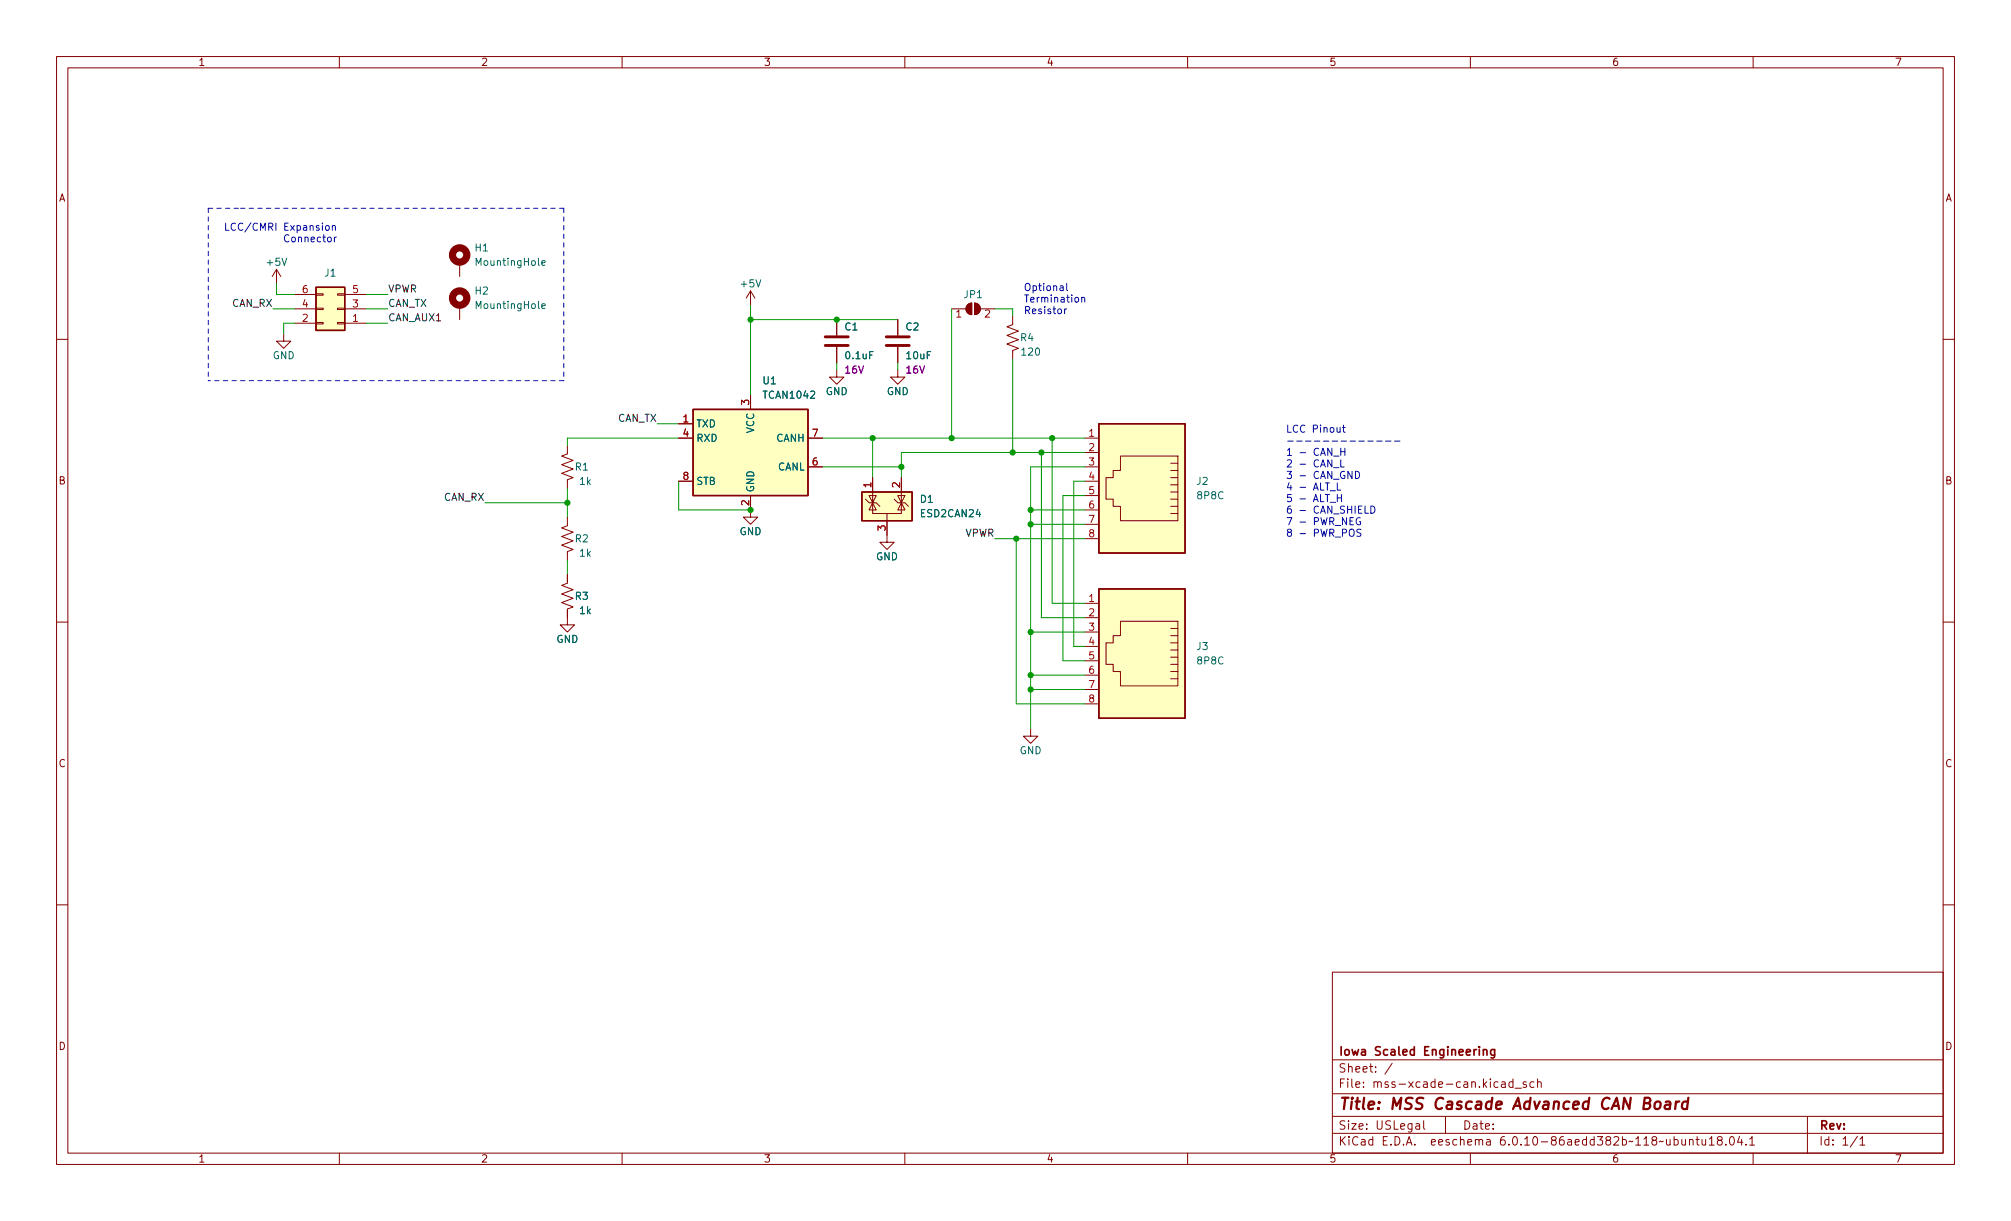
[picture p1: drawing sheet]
<svg xmlns="http://www.w3.org/2000/svg" width="356mm" height="216mm" viewBox="0 0 356 216" stroke-linecap="round" stroke-linejoin="round" font-family="sans-serif">
<g fill="none" stroke="#840000" stroke-width=".18">
<path d="M10 10h335.6v195.9h-335.6zM12 12h331.6v191.9h-331.6zM60 10v2M110 10v2M160 10v2M210 10v2M260 10v2M310 10v2M10 60h2M48.9 47.6l-.8 1.3M48.9 47.6v2.6M48.9 47.6l.8 1.3"/>
<path d="M50.2 59.1v1.2h-1.3l1.3 1.3 1.2-1.3h-1.2M52.1 54.6h3.8M52.1 57.2h3.8M52.1 52.1h3.8M55.9 51.9h1.2v.3h-1.2zM55.9 54.5h1.2v.2h-1.2zM55.9 57h1.2v.3h-1.2zM59.7 51.9h1.3v.3h-1.3zM59.7 54.5h1.3v.2h-1.3zM59.7 57h1.3v.3h-1.3zM61 54.6h3.8M61 57.2h3.8"/>
<path d="M61 52.1h3.8M81.3 46.4v2.5M81.3 54v2.5M132.7 51.4l-.7 1.3M132.7 51.4v2.6M132.7 51.4l.8 1.3M148 56.5v2.8M158.7 56.5v2.8M168.3 54.6h2.5M171.1 53.9l.7-.3v2a1.02 1.02 0 0 1-.9-.6 1.02 1.02 0 0 1 .2-1.1zM172.3 53.6v2M172.3 53.6a1.02 1.02 0 0 1 1.1 1 1.02 1.02 0 0 1-1.1 1"/>
<path d="M173.4 54.6h2.5M179.1 55.9v1.5l-1 .4 2 .7-2 .8 2 .8-2 .7 2 .8-1 .4v1.5M343.6 60h2M100.3 78.7v1.6l-1 .3 2 .8-2 .8 2 .7-2 .8 2 .8-1 .3v1.6M120 74.9h2.6M120 77.5h2.6M132.7 69.9v2.5M142.9 77.5h2.5M148 65.4v1.3h1.2l-1.2 1.2-1.3-1.2h1.3M148 61.3v2.8M158.7 65.4v1.3h1.3l-1.3 1.2-1.2-1.2h1.2M158.7 61.3v2.8"/>
<path d="M191.8 77.5h2.5M100.3 91.4v1.6l-1 .3 2 .8-2 .8 2 .7-2 .8 2 .8-1 .3v1.6M120 85.1h2.6M132.7 87.6v3.8h1.3l-1.3 1.3-1.3-1.3h1.3M142.9 82.6h2.5M153 88.3l.7 .6h1.2l.7 .6M154.3 88.9v1.9h5.1v-1.9M154.3 88.9l.6 1.3h-1.2zM154.3 88.3v.6l.6-1.3h-1.2l.6 1.3M154.3 84.5v4.4M156.8 90.8v5.1h1.3l-1.3 1.3-1.2-1.3h1.2M158.1 88.3l.6 .6h1.3l.7 .6"/>
<path d="M158.7 87.6h1.3l-.6 1.3zM159.4 88.9l.6 1.3h-1.3zM159.4 84.5v4.4M191.8 82.6h2.5M191.8 85.1h2.5M191.8 80h2.5M191.8 87.6h2.5M191.8 90.2h2.5M191.8 92.7h2.5M191.8 95.3h2.5M198.1 80.6h10.2v11.5h-10.2v-2.6h-1.3v-1.2h-1.2v-3.8h1.2v-1.3h1.3zM207 81.9h1.3"/>
<path d="M207 83.2h1.3M207 84.5h1.3M207 85.7h1.3M207 87h1.3M207 88.3h1.3M207 89.5h1.3M207 90.8h1.3M10 110h2M100.3 101.6v1.5l-1 .4 2 .8-2 .7 2 .8-2 .8 2 .7-1 .4v2.8h1.3l-1.3 1.3-1.2-1.3h1.2M191.8 106.7h2.5M191.8 109.2h2.5M191.8 111.8h2.5"/>
<path d="M191.8 114.3h2.5M191.8 116.8h2.5M191.8 119.4h2.5M198.1 109.9h10.2v11.4h-10.2v-2.6h-1.3v-1.2h-1.2v-3.8h1.2v-1.3h1.3zM207 111.1h1.3M207 112.4h1.3M207 113.7h1.3M207 114.9h1.3M207 116.2h1.3M207 117.5h1.3M207 118.7h1.3M343.6 110h2"/>
<path d="M182.2 128.9v1.3h1.3l-1.3 1.2-1.2-1.2h1.2M191.8 121.9h2.5M191.8 124.5h2.5M207 120h1.3M10 160h2M343.6 160h2M235.6 171.9h108v32h-108zM235.6 197.4h108M235.6 193.4h108M235.6 187.4h108M246.2 188l-1.3 1.9M250.4 198.7h.6v1"/>
<path d="M251 199l-.5 .1a.29 .29 0 0 0-.2 .3 .29 .29 0 0 0 .2 .3l.5-.1M251.7 198.2v1.3l.3 .2M255.6 197.4v3M265.5 191.4h.6l.1 .9M266.2 191.6l-.5 .1a.29 .29 0 0 0-.2 .3 .29 .29 0 0 0 .2 .3l.5-.1M267.5 191.4l-.4-.1-.3 .3v.4l.2 .2h.5M267.5 190.8v1.5M267.9 192.4h1.1M269.9 191.4l-.4-.1-.2 .2 .1 .2 .5 .2v.3h-.6M271.2 191.4l-.4-.1-.3 .3v.4l.2 .2h.5M271.9 191.4l.2-.1 .4 .1v.9M271.9 190.8v1.5"/>
<path d="M319.6 197.4v6.5M60 203.9v2M110 203.9v2M160 203.9v2M210 203.9v2M235.6 200.4h108M260 203.9v2M297.4 201.5l.1 .9 .3 .1 .2-.2M298 201.5v1M298.7 201.6l.3-.1h.3l.1 1M298.7 201.5v1M299.9 201.5h.6"/>
<path d="M300.1 201v1.3l.4 .2M301 201.5v.9l.4 .1 .2-.2M301.6 201.5v1M302.2 201.4l.5-.4v1.5M302.2 202.5h.9M304 201.6l-.3-.3v-.2l.3-.1h.4l.1 .3v.2l-.7 .2-.1 .2v.4l.3 .2h.2l.3-.3v-.4l-.3-.2M305.2 202.3v.2M306 201.1l.2-.1a.8 .8 0 0 1 .5 .7 .8 .8 0 0 1-.5 .8l-.2-.2-.2-.4zM307.6 200.9l-.4 1.1h1M308 201.5v1M308.7 202.3v.2M309.4 201.4l.4-.4v1.5"/>
<path d="M309.4 202.5h.8M310 203.9v2M328.5 200.9l-1.3 1.9M328.9 201.4l.4-.4v1.5M328.9 202.5h.8"/>
</g>
<path d="M292.7 195a.52 .52 0 0 1 .6-.2 .52 .52 0 0 1 .4 .4l-.1 .5a.55 .55 0 0 1-.5 .4 .55 .55 0 0 1-.6-.4zM294.6 194.9l.2-.1 .5 .1v1.2M295.4 195.2l-.7 .1a.4 .4 0 0 0-.4 .4 .4 .4 0 0 0 .3 .4l.7-.1M296.4 194.8l-.2 1.3M296.9 194.8l-.3 .1-.3 .3M298.5 194.9a.66 .66 0 0 0-1 .3l-.1 .5 .2 .3 .1 .1 .6-.1M298.6 194.1l-.3 2" fill="none" stroke="#840000" stroke-width=".4"/>
<path d="M262.3 185.7l.2-.1 .4 .1v.9M262.3 185.6v1M264.3 185.6v1.2l-.3 .3-.3-.1M264.3 185.7l-.4-.1-.3 .3v.4l.1 .2h.6" fill="none" stroke="#840000" stroke-width=".3"/>
<g fill="#840000" stroke="#840000" stroke-width=".18">
<path d="M171.1 53.9l.7-.3v2a1.02 1.02 0 0 1-.9-.6 1.02 1.02 0 0 1 .2-1.1z"/>
<path d="M172.3 53.6a1.02 1.02 0 0 1 1.1 1 1.02 1.02 0 0 1-1.1 1z"/>
</g>
<g fill="#ffffc2" stroke="#ffffc2" stroke-width=".18">
<path d="M194.3 104.1h15.2v22.9h-15.2z"/>
<path d="M55.9 50.8h5.1v7.6h-5.1z"/>
<path d="M122.6 72.4h20.3v15.2h-20.3z"/>
<path d="M194.3 74.9h15.2v22.9h-15.2z"/>
<path d="M152.4 87h8.9v5.1h-8.9z"/>
</g>
<path d="M55.9 50.8h5.1v7.6h-5.1zM122.6 72.4h20.3v15.2h-20.3zM194.3 74.9h15.2v22.9h-15.2zM152.4 87h8.9v5.1h-8.9zM194.3 104.1h15.2v22.9h-15.2z" fill="none" stroke="#840000" stroke-width=".25"/>
<g fill="none" stroke="#840000" stroke-width="1.3">
<circle cx="81.3" cy="52.7" r="1.27"/>
<circle cx="81.3" cy="45.1" r="1.27"/>
</g>
<path d="M95.8 54.1l.6-.1v-.2l-.4-.1-.2 .2 .1 .6h.5M95.8 46.5l.6-.1v-.3h-.4l-.2 .2 .1 .6h.5" fill="none" stroke="#006464" stroke-width=".18"/>
<path d="M145.9 59.6h4.1M156.7 59.6h4.1M145.9 61.1h4.1M156.7 61.1h4.1" fill="none" stroke="#840000" stroke-width=".51"/>
<g fill="none" stroke="#0000c2" stroke-width=".18">
<path d="M39.9 39.5v1.2h.6M41.7 39.6a.6 .6 0 0 0-.9 .4 .6 .6 0 0 0 .6 .7l.3-.1M51.1 41.6a.6 .6 0 0 0-.9 .4 .6 .6 0 0 0 .6 .8l.3-.2M188.2 54.6v.9M188.6 50.1v1.1l.2 .2M188.6 54.6l-.4 .3M191.3 52.7l.2-.1h.3v.8M191.3 52.6v.8M227.7 78h1M229.3 78h.9M230.9 78h.9M232.4 78h1"/>
<path d="M234 78h1M235.6 78h.9M236.4 75.6l.1 .8h.3l.2-.1M237 75.6v.8M237.1 79.3v1.2M237.1 79.9h.7M237.1 78h1M237.4 75.6h.5M237.6 75.2v1.1l.3 .1M237.8 79.3v1.2M238.7 78h1M240.3 78h1"/>
<path d="M241.9 78h.9M243.4 78h1M245 78h1M246.6 78h.9M235.2 86.8h1M235.2 88.8h1M235.8 80.6h1M235.8 82.7h1M236.5 85.4v1.3h.6M236.5 87.4v1.3M236.5 88h.7M237.1 81.3v1.3h.6"/>
<path d="M237.2 87.4v1.3M238.7 93.8l.2-.2a.43 .43 0 0 1 .5 .4v.4a.42 .42 0 0 1-.4 .5 .42 .42 0 0 1-.4-.5zM239.1 83.3v1.3l-.7-1.3v1.3M239.3 91.5h-.6v1.3h.6M239.7 83.3a.64 .64 0 0 1 .7 .7 .64 .64 0 0 1-.7 .6zM240.5 91.6a.59 .59 0 0 0-.7 .6 .59 .59 0 0 0 .7 .5l.1-.4h-.3M240.7 93.6h-.5l-.3 .2 .1 .3 .6 .3v.3l-.2 .1h-.5M241.4 89.5v1.3h.6M242.4 89.5a.64 .64 0 0 1 .7 .6 .64 .64 0 0 1-.7 .7z"/>
</g>
<path d="M36.8 36.8v30.5M36.8 36.8h5.7M42.5 36.8h57.2M99.7 36.8v30.5M99.7 67.3h-62.9" fill="none" stroke="#0000c2" stroke-width=".18" stroke-dasharray=".8 .8"/>
<g fill="none" stroke="#009600" stroke-width=".18">
<path d="M48.3 54.6h3.8M48.9 50.2v1.9h3.2M52.1 57.2h-1.9v1.9M64.8 54.6h3.8M64.8 57.2h3.8M64.8 52.1h3.8M132.7 56.5h26M132.7 54v15.9M168.3 54.6v22.9M175.9 54.6h3.2v1.3M116.2 74.9h3.8M120 77.5h-19.7v1.2"/>
<path d="M145.4 77.5h46.4M148 64.1v1.3M154.3 77.5v7M158.7 64.1v1.3M179.1 63.5v16.5M186.1 77.5v29.2h5.7M85.7 88.9h14.6M100.3 86.4v5M100.3 99.1v2.5M120 85.1v5.1h12.7M145.4 82.6h14M175.9 95.3h15.9"/>
<path d="M179.7 95.3v29.2h12.1M182.2 90.2h9.6M182.2 92.7h9.6M184.1 80v29.2h7.7M191.8 82.6h-9.6v46.3M191.8 87.6h-3.8v29.2h3.8M191.8 85.1h-1.9v29.2h1.9M191.8 80h-32.4v4.5M182.2 119.4h9.6M182.2 111.8h9.6M182.2 121.9h9.6"/>
</g>
<g fill="#009600" stroke="#009600" stroke-width=".18">
<circle cx="168.3" cy="77.5" r=".46"/>
<circle cx="159.4" cy="82.6" r=".46"/>
<circle cx="154.3" cy="77.5" r=".46"/>
<circle cx="132.7" cy="56.5" r=".46"/>
<circle cx="132.7" cy="90.2" r=".46"/>
<circle cx="148" cy="56.5" r=".46"/>
<circle cx="100.3" cy="88.9" r=".46"/>
<circle cx="182.2" cy="119.4" r=".46"/>
<circle cx="182.2" cy="111.8" r=".46"/>
<circle cx="179.7" cy="95.3" r=".46"/>
<circle cx="186.1" cy="77.5" r=".46"/>
<circle cx="184.1" cy="80" r=".46"/>
<circle cx="182.2" cy="121.9" r=".46"/>
<circle cx="182.2" cy="90.2" r=".46"/>
<circle cx="182.2" cy="92.7" r=".46"/>
<circle cx="179.1" cy="80" r=".46"/>
</g>
<text font-size="2.8" fill="#840000" x="236.6" y="196.2">Title: MSS Cascade Advanced CAN Board</text>
<g font-size="2.1" fill="#840000">
<text x="236.6" y="189.7">Sheet: /</text>
<text x="236.6" y="186.7">Iowa Scaled Engineering</text>
<text x="236.6" y="192.4">File: mss-xcade-can.kicad_sch</text>
<text x="236.6" y="202.5">KiCad E.D.A. eeschema 6.0.10-86aedd382b~118~ubuntu18.04.1</text>
<text x="236.6" y="199.7">Size: USLegal</text>
<text x="258.6" y="199.7">Date:</text>
<text x="321.6" y="199.7">Rev:</text>
<text x="321.6" y="202.5">Id: 1/1</text>
</g>
<g font-size="1.8" fill="#840000">
<text x="35" y="11.6">1</text>
<text x="85" y="11.6">2</text>
<text x="135" y="11.6">3</text>
<text x="185" y="11.6">4</text>
<text x="235" y="11.6">5</text>
<text x="285" y="11.6">6</text>
<text x="335" y="11.6">7</text>
<text x="10.3" y="35.6">A</text>
<text x="343.9" y="35.6">A</text>
<text x="10.3" y="85.7">B</text>
<text x="343.9" y="85.7">B</text>
<text x="10.3" y="135.6">C</text>
<text x="343.9" y="135.6">C</text>
<text x="10.3" y="185.7">D</text>
<text x="343.9" y="185.7">D</text>
<text x="35" y="205.6">1</text>
<text x="85" y="205.6">2</text>
<text x="135" y="205.6">3</text>
<text x="185" y="205.6">4</text>
<text x="235" y="205.6">5</text>
<text x="285" y="205.6">6</text>
<text x="335" y="205.6">7</text>
</g>
<g font-size="1.8" fill="#0000c2">
<text x="41.6" y="40.8">LCC/CMRI Expansion</text>
<text x="50.8" y="42.8">Connector</text>
<text x="181" y="51.4">Optional</text>
<text x="181" y="53.5">Termination</text>
<text x="181" y="55.5">Resistor</text>
<text x="227.3" y="76.5">LCC Pinout</text>
<text x="227.3" y="80.6">1 - CAN_H</text>
<text x="227.3" y="82.6">2 - CAN_L</text>
<text x="227.3" y="84.7">3 - CAN_GND</text>
<text x="227.3" y="86.7">4 - ALT_L</text>
<text x="227.3" y="88.8">5 - ALT_H</text>
<text x="227.3" y="90.8">6 - CAN_SHIELD</text>
<text x="227.3" y="92.9">7 - PWR_NEG</text>
<text x="227.3" y="94.9">8 - PWR_POS</text>
</g>
<g font-size="1.8" fill="#006464">
<text x="47.3" y="47">+5V</text>
<text x="84" y="44.4">H1</text>
<text x="84.4" y="47">MountingHole</text>
<text x="57.4" y="48.9">J1</text>
<text x="84" y="52.1">H2</text>
<text x="131.1" y="50.8">+5V</text>
<text x="170.5" y="52.7">JP1</text>
<text x="84.4" y="54.6">MountingHole</text>
<text x="149.4" y="58.4">C1</text>
<text x="160.2" y="58.4">C2</text>
<text x="48.2" y="63.5">GND</text>
<text x="149.6" y="63.5">0.1uF</text>
<text x="160.4" y="63.5">10uF</text>
<text x="180.5" y="60.3">R4</text>
<text x="180.8" y="62.9">120</text>
<text x="135" y="67.9">U1</text>
<text x="135.1" y="70.5">TCAN1042</text>
<text x="146" y="69.8">GND</text>
<text x="156.8" y="69.8">GND</text>
<text x="123.1" y="75.6">TXD</text>
<text x="133.3" y="76.6" transform="rotate(-90 133.3 76.6)">VCC</text>
<text x="101.7" y="83.2">R1</text>
<text x="123.1" y="78.1">RXD</text>
<text x="137.3" y="78.1">CANH</text>
<text x="137.5" y="83.2">CANL</text>
<text x="102.5" y="85.7">1k</text>
<text x="123.1" y="85.7">STB</text>
<text x="133.3" y="87.1" transform="rotate(-90 133.3 87.1)">GND</text>
<text x="162.7" y="88.9">D1</text>
<text x="211.6" y="85.7">J2</text>
<text x="211.8" y="88.3">8P8C</text>
<text x="101.7" y="95.9">R2</text>
<text x="130.7" y="94.6">GND</text>
<text x="162.9" y="91.4">ESD2CAN24</text>
<text x="102.5" y="98.4">1k</text>
<text x="154.9" y="99.1">GND</text>
<text x="101.7" y="106">R3</text>
<text x="98.4" y="113.7">GND</text>
<text x="102.5" y="108.6">1k</text>
<text x="211.6" y="114.9">J3</text>
<text x="211.8" y="117.5">8P8C</text>
<text x="180.3" y="133.3">GND</text>
</g>
<g font-size="1.8" fill="#a90000">
<text x="53.5" y="51.8">6</text>
<text x="62.4" y="51.8">5</text>
<text x="53.5" y="56.9">2</text>
<text x="53.5" y="54.4">4</text>
<text x="62.4" y="56.9">1</text>
<text x="62.4" y="54.4">3</text>
<text x="169.1" y="56.1">1</text>
<text x="174.1" y="56.1">2</text>
<text x="132.5" y="71.6" transform="rotate(-90 132.5 71.6)">3</text>
<text x="120.8" y="74.7">1</text>
<text x="120.8" y="77.2">4</text>
<text x="143.7" y="77.2">7</text>
<text x="192.5" y="77.2">1</text>
<text x="143.7" y="82.3">6</text>
<text x="192.5" y="79.8">2</text>
<text x="192.5" y="82.3">3</text>
<text x="120.8" y="84.8">8</text>
<text x="132.5" y="89.4" transform="rotate(-90 132.5 89.4)">2</text>
<text x="154.1" y="86.2" transform="rotate(-90 154.1 86.2)">1</text>
<text x="159.1" y="86.2" transform="rotate(-90 159.1 86.2)">2</text>
<text x="192.5" y="84.8">4</text>
<text x="192.5" y="87.4">5</text>
<text x="192.5" y="89.9">6</text>
<text x="156.6" y="93.8" transform="rotate(-90 156.6 93.8)">3</text>
<text x="192.5" y="92.5">7</text>
<text x="192.5" y="95">8</text>
<text x="192.5" y="106.4">1</text>
<text x="192.5" y="109">2</text>
<text x="192.5" y="111.5">3</text>
<text x="192.5" y="114">4</text>
<text x="192.5" y="116.6">5</text>
<text x="192.5" y="119.1">6</text>
<text x="192.5" y="121.7">7</text>
<text x="192.5" y="124.2">8</text>
</g>
<g font-size="1.8" fill="#0f0f0f">
<text x="68.6" y="51.7">VPWR</text>
<text x="41" y="54.3">CAN_RX</text>
<text x="68.6" y="56.8">CAN_AUX1</text>
<text x="68.6" y="54.3">CAN_TX</text>
<text x="109.1" y="74.6">CAN_TX</text>
<text x="78.5" y="88.6">CAN_RX</text>
<text x="170.6" y="94.9">VPWR</text>
</g>
<g font-size="1.8" fill="#840084">
<text x="149.5" y="66">16V</text>
<text x="160.3" y="66">16V</text>
</g>
</svg>
